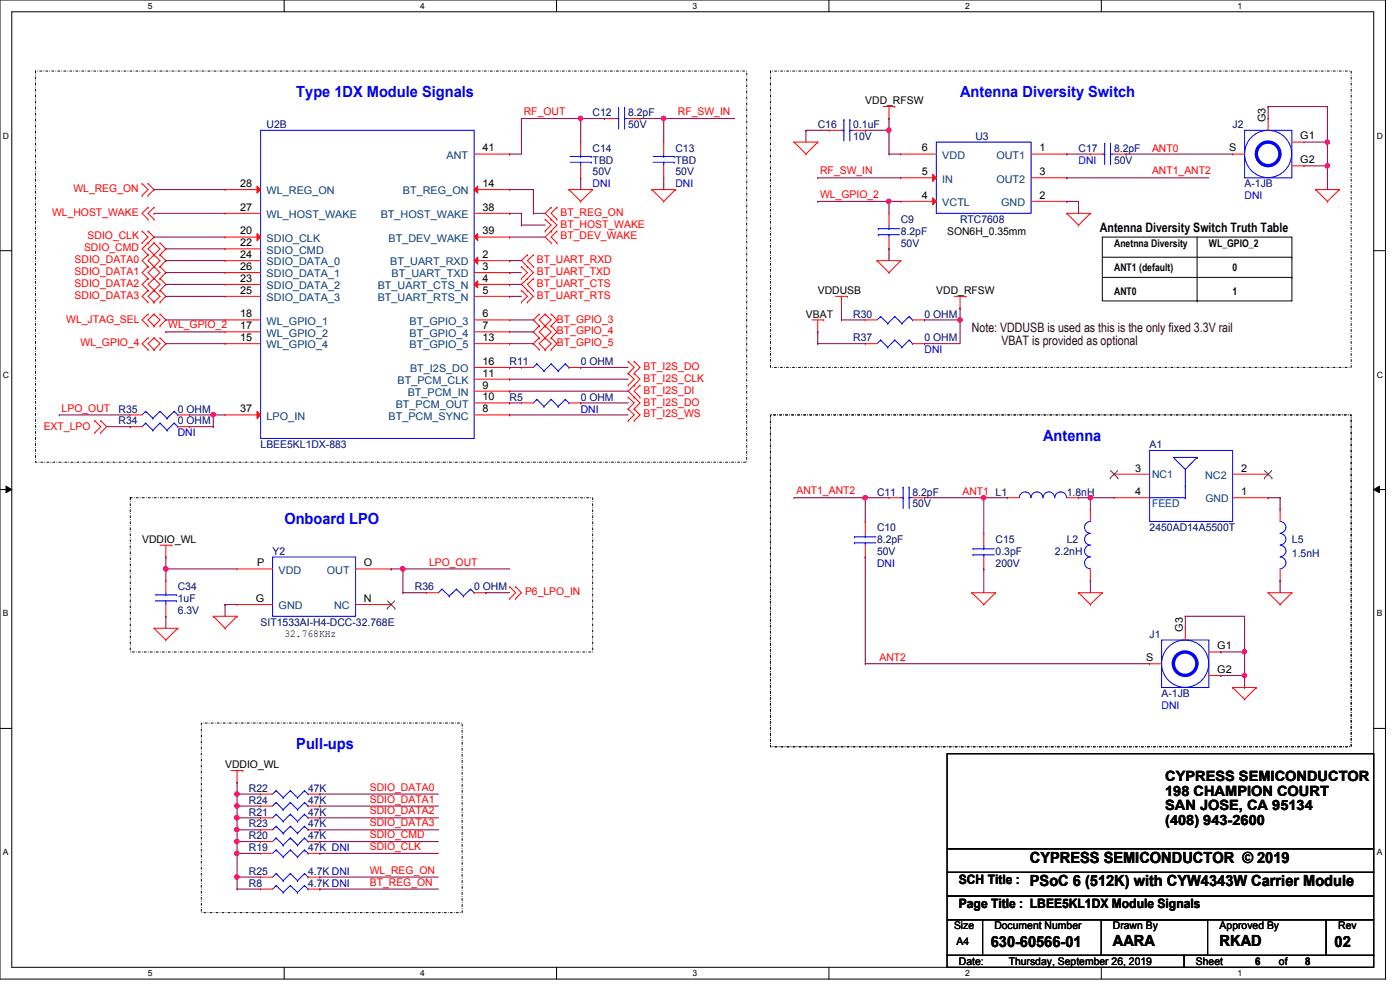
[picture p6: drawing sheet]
<svg xmlns="http://www.w3.org/2000/svg" width="297mm" height="210mm" viewBox="0 0 297 210" stroke-linecap="round" stroke-linejoin="round" font-family="sans-serif">
<path d="M0 0h293.9v207.7h-293.9zM2.5 2.5h288.9v202.7h-288.9z" fill="none" stroke="#000" stroke-width=".21"/>
<g fill="#fff">
<path d="M31.4 .3h.9v1.9h-.9z"/>
<path d="M31.4 205.4h.9v2h-.9z"/>
</g>
<path d="M60.3 0v2.5M60.3 205.2v2.5" fill="none" stroke="#000" stroke-width=".21"/>
<g fill="#fff">
<path d="M89.2 .3h.9v1.9h-.9z"/>
<path d="M89.2 205.4h.9v2h-.9z"/>
</g>
<path d="M118.1 0v2.5M118.1 205.2v2.5" fill="none" stroke="#000" stroke-width=".21"/>
<g fill="#fff">
<path d="M146.9 .3h1v1.9h-1z"/>
<path d="M146.9 205.4h1v2h-1z"/>
</g>
<path d="M175.9 0v2.5M175.9 205.2v2.5" fill="none" stroke="#000" stroke-width=".21"/>
<g fill="#fff">
<path d="M204.7 .3h1v1.9h-1z"/>
<path d="M204.7 205.4h1v2h-1z"/>
</g>
<path d="M233.6 0v2.5M233.6 205.2v2.5" fill="none" stroke="#000" stroke-width=".21"/>
<g fill="#fff">
<path d="M262.5 .3h1v1.9h-1z"/>
<path d="M262.5 205.4h1v2h-1z"/>
<path d="M.6 27.8h1.3v2h-1.3z"/>
<path d="M292.1 27.8h1.2v2h-1.2z"/>
<path d="M.6 78.5h1.3v2h-1.3z"/>
<path d="M292.1 78.5h1.2v2h-1.2z"/>
</g>
<path d="M0 53.2h2.5M291.4 53.2h2.5" fill="none" stroke="#000" stroke-width=".21"/>
<g fill="#fff">
<path d="M.6 129.2h1.2v1.9h-1.2z"/>
<path d="M292.1 129.2h1.1v1.9h-1.1z"/>
</g>
<path d="M0 103.8h2.5M1.3 103.1l1.2 .7-1.2 .7zM291.4 103.8l1.3-.7v1.4zM291.4 103.8h2.5" fill="none" stroke="#000" stroke-width=".21"/>
<path d="M1.3 103.1l1.2 .7-1.2 .7zM291.4 103.8l1.3-.7v1.4z" fill="#000"/>
<g fill="#fff">
<path d="M.6 179.8h1.2v2h-1.2z"/>
<path d="M292.1 179.8h1.1v2h-1.1z"/>
</g>
<g fill="none" stroke="#000" stroke-width=".21">
<path d="M233.8 50.3h40.3v13.5h-40.3zM233.8 54.6h40.3M233.8 58.8h40.3M254 50.3v13.5M274.1 54.6h.1M274.1 58.8h.1M254 63.8h.1M0 154.5h2.5M200.9 159.9h90.5v20.1h-90.5zM291.4 154.5h2.5M200.9 180h90.5v5h-90.5zM200.9 185h90.5v5.1h-90.5z"/>
<path d="M200.9 195.1h7.5v7.5h-7.5zM200.9 190.1h90.5v5h-90.5zM208.4 195.1h72.9v7.5h-72.9zM233.6 195.1h22.6v7.5h-22.6zM281.3 195.1h10.1v7.5h-10.1zM200.9 202.6h50.3v2.6h-50.3zM251.2 202.6h40.2v2.6h-40.2z"/>
</g>
<path d="M7.5 15.1h150.9v82.9h-150.9zM163.4 15.1h123.2v62.8h-123.2zM163.4 88h123.2v70.4h-123.2zM27.6 105.6h98.1v32.7h-98.1zM42.7 153.4h55.3v40.2h-55.3z" fill="none" stroke="#000" stroke-width=".21" stroke-dasharray=".4 .4 0 .4"/>
<g fill="none" stroke="#f00" stroke-width=".21">
<path d="M30.1 38.9h.1M30.1 38.9l1.3 1.3-1.3 1.3M31.4 38.9h.1M31.4 38.9l1.3 1.3-1.3 1.3M168.4 30.1h.1M168.4 30.1h5.1M168.4 30.1l2.6 2.6M171 32.7h.1M173.5 30.1h.1M173.5 30.1l-2.5 2.6M187.3 22.6h2.5M188.6 25.1h.1"/>
<path d="M188.6 22.6v2.5M189.8 22.6h.1M30.1 51.5h.1M30.1 49h.1M30.1 41.5h.1M30.1 49l1.3 1.3-1.3 1.2M31.4 54.1h.1M31.4 56.6h.1M31.4 51.5h.1M31.4 59.1h.1M31.4 49h.1M31.4 46.5h.1"/>
<path d="M31.4 44h.1M31.4 41.5h.1M31.4 54.1l-1.3 1.2 1.3 1.3M31.4 51.5l-1.3 1.3 1.3 1.3M31.4 59.1l-1.3 1.2 1.3 1.3M31.4 56.6l-1.3 1.2 1.3 1.3M31.4 49l1.3 1.3-1.3 1.2M31.4 44l-1.3 1.3 1.3 1.2M32.7 56.6h.1M32.7 54.1h.1M32.7 51.5h.1M32.7 59.1h.1"/>
<path d="M32.7 46.5h.1M32.7 44h.1M32.7 54.1l1.3 1.2-2.6 2.5 1.3 1.3M32.7 54.1l-1.3 1.2 2.6 2.5-1.3 1.3M32.7 51.5l1.3 1.3-1.3 1.3M32.7 51.5l-1.3 1.3 1.3 1.3M32.7 59.1l-1.3 1.2 2.6 2.6-1.3 1.2M32.7 59.1l1.3 1.2-2.6 2.6 1.3 1.2M32.7 44l-1.3 1.3 1.3 1.2M34 54.1h.1M34 56.6h.1M34 51.5h.1"/>
<path d="M34 59.1h.1M34 54.1l1.2 1.2-1.2 1.3M34 59.1l1.2 1.2-1.2 1.3M34 51.5l1.2 1.3-1.2 1.3M34 56.6l1.2 1.2-1.2 1.3M110.6 59.1h.1M110.6 56.6h.1M110.6 56.6l1.3 1.2-1.3 1.3M111.9 59.1h.1M111.9 56.6h.1M111.9 54.1h.1M111.9 54.1l-1.3 1.2 2.6 2.5-1.3 1.3"/>
<path d="M111.9 59.1l-1.3 1.2 2.6 2.6-1.3 1.2M113.2 56.6h.1M113.2 54.1h.1M113.2 59.1h.1M113.2 54.1l-1.3 1.2 1.3 1.3M113.2 59.1l-1.3 1.2 1.3 1.3M115.7 49h.1M115.7 46.5h.1M115.7 46.5l1.2 1.3-1.2 1.2M116.9 49h.1M116.9 46.5h.1M116.9 44h.1"/>
<path d="M116.9 51.5h.1M116.9 44l-1.2 1.3 2.5 2.5-1.3 1.2M116.9 49l-1.2 1.3 1.2 1.2M118.2 46.5h.1M118.2 44h.1M118.2 51.5h.1M118.2 49h.1M118.2 44l-1.3 1.3 1.3 1.2M118.2 49l-1.3 1.3 1.3 1.2M120.7 40.2h.1M120.7 40.2h5M120.7 40.2l2.5 2.5"/>
<path d="M123.2 42.7h.1M125.7 40.2h.1M125.7 40.2l-2.5 2.5M138.3 40.2h.1M138.3 40.2h5M138.3 40.2l2.5 2.5M140.8 42.7h.1M143.3 40.2h.1M143.3 40.2l-2.5 2.5M186.1 55.3h.1M186.1 55.3h5M186.1 55.3l2.5 2.5"/>
<path d="M188.6 57.8h.1M188.6 52.8h.1M188.6 45.3h.1M188.6 45.3v2.5M188.6 50.3v2.5M191.1 55.3h.1M191.1 55.3l-2.5 2.5M226.3 45.3h.1M226.3 45.3h5M226.3 45.3l2.5 2.5M228.8 47.8h.1M231.3 45.3h.1"/>
<path d="M231.3 45.3l-2.5 2.5M279.1 40.2h.1M279.1 40.2h5M279.1 40.2l2.5 2.5M281.6 42.7h.1M284.1 40.2h.1M284.1 40.2l-2.5 2.5M31.4 61.6h.1M31.4 64.1h.1M31.4 69.1h.1M31.4 66.6h.1M31.4 74.2h.1"/>
<path d="M31.4 71.7h.1M31.4 61.6l-1.3 1.3 1.3 1.2M31.4 66.6l-1.3 1.3 1.3 1.2M31.4 71.7l-1.3 1.2 1.3 1.3M32.7 64.1h.1M32.7 61.6h.1M32.7 66.6h.1M32.7 69.1h.1M32.7 71.7h.1M32.7 74.2h.1M32.7 66.6l1.3 1.3-1.3 1.2M32.7 66.6l-1.3 1.3 1.3 1.2"/>
<path d="M32.7 71.7l1.3 1.2-1.3 1.3M32.7 71.7l-1.3 1.2 1.3 1.3M34 61.6h.1M34 64.1h.1M34 69.1h.1M34 66.6h.1M34 74.2h.1M34 71.7h.1M34 61.6l1.2 1.3-1.2 1.2M34 66.6l1.2 1.3-1.2 1.2M34 71.7l1.2 1.2-1.2 1.3M110.6 64.1h.1"/>
<path d="M110.6 61.6h.1M110.6 61.6l1.3 1.3-1.3 1.2M111.9 61.6h.1M111.9 64.1h.1M113.2 61.6h.1M114.4 66.6h.1M114.4 69.1h.1M114.4 71.7h.1M114.4 74.2h.1M114.4 66.6l-1.2 1.3 1.2 1.2M114.4 69.1l-1.2 1.3 1.2 1.3M114.4 71.7l-1.2 1.2 1.2 1.3"/>
<path d="M115.7 69.1h.1M115.7 66.6h.1M115.7 71.7h.1M115.7 74.2h.1M115.7 66.6l-1.3 1.3 2.5 2.5-1.2 1.3M115.7 66.6l1.2 1.3-2.5 2.5 1.3 1.3M115.7 71.7l-1.3 1.2 1.3 1.3M115.7 71.7l1.2 1.2-1.2 1.3M116.9 66.6h.1M116.9 69.1h.1M116.9 71.7h.1M116.9 74.2h.1"/>
<path d="M116.9 66.6l1.3 1.3-1.3 1.2M116.9 69.1l1.3 1.3-1.3 1.3M116.9 71.7l1.3 1.2-1.3 1.3M133.3 79.2h.1M133.3 76.7h.1M133.3 76.7l1.2 1.2-1.2 1.3M133.3 79.2l1.2 1.2-1.2 1.3M134.5 79.2h.1M134.5 76.7h.1M134.5 76.7l1.3 1.2-1.3 1.3M134.5 79.2l1.3 1.2-1.3 1.3M172.3 67.9h2.5"/>
<path d="M173.5 70.4h.1M173.5 67.9v2.5M174.8 67.9h.1M177.2 62.9h2.6M178.5 65.4h.1M178.5 62.9v2.5M179.8 62.9h.1M202.4 62.9h2.5M203.7 65.4h.1M203.7 62.9v2.5M204.9 62.9h.1M20.1 91.8h.1"/>
<path d="M20.1 89.2h.1M20.1 89.2l1.3 1.3-1.3 1.3M21.4 89.2h.1M21.4 91.8h.1M21.4 89.2l1.2 1.3-1.2 1.3M133.3 89.2h.1M133.3 86.7h.1M133.3 81.7h.1M133.3 84.2h.1M133.3 86.7l1.2 1.3-1.2 1.2M133.3 84.2l1.2 1.3-1.2 1.2M134.5 89.2h.1"/>
<path d="M134.5 86.7h.1M134.5 81.7h.1M134.5 84.2h.1M134.5 86.7l1.3 1.3-1.3 1.2M134.5 81.7l-1.2 1.3 2.5 2.5-1.3 1.2M135.8 84.2h.1M135.8 81.7h.1M135.8 81.7l-1.3 1.3 1.3 1.2M34 115.7h2.4M35.2 118.2h.1M35.2 115.7v2.5M36.4 115.7h.1"/>
<path d="M188.6 105.6h.1M188.6 105.6h2.5M193.6 105.6h2.5M196.1 105.6h.1M32.7 133.3h.1M32.7 133.3h5M32.7 133.3l2.5 2.5M35.2 135.8h.1M37.7 133.3h.1M37.7 133.3l-2.5 2.5M45.3 130.7h.1M45.3 130.7h5"/>
<path d="M45.3 130.7l2.5 2.6M47.8 133.3h.1M50.3 130.7h.1M50.3 130.7l-2.5 2.6M108.1 127h.1M108.1 124.5h.1M108.1 124.5l1.3 1.2-1.3 1.3M109.4 127h.1M109.4 124.5h.1M109.4 124.5l1.2 1.2-1.2 1.3M206.2 125.7h.1M206.2 125.7h5"/>
<path d="M206.2 125.7l2.5 2.5M208.7 128.2h.1M211.2 125.7h.1M211.2 125.7l-2.5 2.5M228.8 125.7h.1M228.8 125.7h5M228.8 125.7l2.5 2.5M231.3 128.2h.1M233.8 125.7h.1M233.8 125.7l-2.5 2.5M269 125.7h.1M269 125.7h5.1"/>
<path d="M269 125.7l2.6 2.5M271.6 128.2h.1M274.1 125.7h.1M274.1 125.7l-2.5 2.5M261.5 145.8h.1M261.5 145.8h5M261.5 145.8l2.5 2.5M264 148.3h.1M266.5 145.8h.1M266.5 145.8l-2.5 2.5M49 163.4h2.5M50.3 165.9h.1"/>
<path d="M50.3 163.4v2.5M51.5 163.4h.1"/>
</g>
<g fill="none" stroke="#00f" stroke-width=".21">
<path d="M55.3 27.6h45.3v65.4h-45.3zM186.3 48.5h.1M186.3 49.8h.1M186.3 48.5h4.5M186.3 49.8h4.5M188.6 49.8h.1M188.6 48.5h.1M188.6 47.8v.7M188.6 49.8v.5M191.1 105.6h.5M191.6 105.6h.1M191.6 103.3h.1"/>
<path d="M191.6 103.3v4.6M192.9 103.3h.1M192.9 105.6h.1M192.9 105.6h.7M192.9 103.3v4.6"/>
</g>
<path d="M54.5 39.5l.8 .7-.8 .8z" fill="#f00"/>
<path d="M54.5 39.5l.8 .7-.8 .8zM47.8 40.2h.1M47.8 45.3h.1M47.8 40.2h7.5M47.8 45.3h7.5" fill="none" stroke="#f00" stroke-width=".21"/>
<path d="M54.5 49.5l.8 .8-.8 .8z" fill="#f00"/>
<g fill="none" stroke="#f00" stroke-width=".21">
<path d="M47.8 50.3h.1M47.8 52.8h.1M47.8 55.3h.1M47.8 57.8h.1M47.8 50.3h7.5M47.8 52.8h7.5M47.8 55.3h7.5M47.8 57.8h7.5M54.5 49.5l.8 .8-.8 .8zM47.8 60.3h.1M47.8 62.9h.1M47.8 67.9h.1"/>
<path d="M47.8 70.4h.1M47.8 72.9h.1M47.8 60.3h7.5M47.8 62.9h7.5M47.8 67.9h7.5M47.8 70.4h7.5M47.8 72.9h7.5"/>
</g>
<path d="M54.5 87.2l.8 .8-.8 .8z" fill="#f00"/>
<path d="M100.6 32.7h7.5M108.1 32.7h.1M47.8 88h.1M47.8 88h7.5M54.5 87.2l.8 .8-.8 .8z" fill="none" stroke="#f00" stroke-width=".21"/>
<path d="M101.3 39.5v1.5l-.7-.8z" fill="#f00"/>
<path d="M101.3 39.5v1.5l-.7-.8zM100.6 40.2h7.5M100.6 45.3h7.5M108.1 40.2h.1M108.1 45.3h.1" fill="none" stroke="#f00" stroke-width=".21"/>
<path d="M100.6 50.3l.7-.8v1.6z" fill="#f00"/>
<path d="M100.6 50.3l.7-.8v1.6zM100.6 50.3h7.5M108.1 50.3h.1" fill="none" stroke="#f00" stroke-width=".21"/>
<path d="M100.6 55.3l.7-.8v1.5z" fill="#f00"/>
<path d="M100.6 55.3l.7-.8v1.5zM100.6 55.3h7.5M100.6 57.8h7.5M108.1 55.3h.1M108.1 57.8h.1" fill="none" stroke="#f00" stroke-width=".21"/>
<path d="M101.3 59.6v1.5l-.7-.8z" fill="#f00"/>
<g fill="none" stroke="#f00" stroke-width=".21">
<path d="M176 27.6h.1M176 27.6h2.5M181 27.6h2.6M183.6 27.6h.1M218.7 32.7h7.6M226.3 32.7h.1M101.3 59.6v1.5l-.7-.8zM100.6 60.3h7.5M100.6 62.9h7.5M100.6 67.9h7.5M100.6 70.4h7.5M100.6 72.9h7.5"/>
<path d="M100.6 77.9h7.5M108.1 60.3h.1M108.1 62.9h.1M108.1 67.9h.1M108.1 70.4h.1M108.1 72.9h.1M108.1 77.9h.1M100.6 80.4h7.5M100.6 83h7.5M100.6 85.5h7.5M100.6 88h7.5M108.1 80.4h.1"/>
<path d="M108.1 83h.1M108.1 85.5h.1M108.1 88h.1M236.3 100.6h.1M236.3 105.6h.1M236.3 105.6h7.6M236.3 100.6h7.6M261.5 105.6h7.5M261.5 100.6h7.5M269 105.6h.1M269 100.6h.1M251.5 133.3h.1"/>
<path d="M251.5 133.3v2.5M256.5 138.3h2.5M259 138.3h.1M243.9 140.8h.1M243.9 140.8h2.5M256.5 143.3h2.5M259 143.3h.1M55.3 186.1h.1M55.3 186.1h2.5M65.4 186.1h2.5M67.9 186.1h.1"/>
</g>
<g fill="none" stroke="#00f" stroke-width=".21">
<path d="M178.5 27.6h.5M179 27.6h.1M179 25.4h.1M179 25.4v4.5M180.3 25.4h.1M180.3 27.6h.1M180.3 27.6h.7M180.3 25.4v4.5M198.6 30.1h20.1v15.2h-20.1zM243.9 95.5h17.6v15.1h-17.6zM251.5 99.6h.1M251.5 99.6v6"/>
<path d="M254 97h.1M254 97h-5.1l2.6 2.6M254 97l-2.5 2.6M243.9 105.6h7.6M251.5 103.1h.1M251.5 105.6h.1M246.4 135.8h10.1v10h-10.1zM58.6 185.3h.1M58.6 185.3l-.8 .8M58.6 185.3l1.5 1.5M60.1 186.8h.1M61.6 185.3h.1"/>
<path d="M61.6 185.3l-1.5 1.5M61.6 185.3l1.5 1.5M63.1 186.8h.1M64.6 185.3h.1M64.6 185.3l-1.5 1.5M64.6 185.3l.8 .8M65.4 186.1h.1"/>
<circle cx="251.4" cy="140.8" r="5"/>
</g>
<path d="M235.6 99.8l1.6 1.6M237.1 99.8l-1.6 1.6M268.3 99.8l1.5 1.6M269.8 99.8l-1.6 1.6M235.5 101.4h.1M237.2 101.4h.1M268.2 101.4h.1M269.8 101.4h.1" fill="none" stroke="#804000" stroke-width=".21"/>
<circle cx="251.4" cy="140.8" r="2.49" fill="none" stroke="#00f" stroke-width=".72"/>
<path d="M197.9 37l.7 .7-.7 .8z" fill="#f00"/>
<path d="M191.1 37.7h.1M191.1 32.7h.1M191.1 37.7h7.5M191.1 32.7h7.5M197.9 37l.7 .7-.7 .8zM218.7 37.7h7.6M226.3 37.7h.1M218.7 42.7h7.6M226.3 42.7h.1" fill="none" stroke="#f00" stroke-width=".21"/>
<path d="M197.9 42l.7 .7-.7 .8z" fill="#f00"/>
<g fill="none" stroke="#f00" stroke-width=".21">
<path d="M123.2 30.1h.1M123.2 37.7h.1M123.2 30.1v2.6M123.2 35.2v2.5M128.2 25.1h.1M128.2 25.1h2.5M133.3 25.1h2.5M135.8 25.1h.1M140.8 30.1h.1M140.8 37.7h.1M140.8 30.1v2.6M140.8 35.2v2.5"/>
<path d="M231.3 32.7h.1M231.3 32.7h2.5M236.3 32.7h2.6M238.9 32.7h.1M261.5 32.7h.1M261.5 32.7h2.5M269 25.1h.1M269 25.1v2.5M274.1 30.1h2.5M274.1 35.2h2.5M276.6 30.1h.1M276.6 35.2h.1"/>
<path d="M191.1 42.7h.1M191.1 42.7h7.5M197.9 42l.7 .7-.7 .8zM110.6 77.9h.1M110.6 77.9h2.6M120.7 77.9h2.5M123.2 77.9h.1M183.6 72.9h.1M183.6 67.9h.1M183.6 72.9h2.5M183.6 67.9h2.5M193.6 72.9h2.5"/>
<path d="M193.6 67.9h2.5M196.1 72.9h.1M196.1 67.9h.1M27.6 88h.1M27.6 90.5h.1M27.6 88h2.5M27.6 90.5h2.5M37.7 88h2.5M37.7 90.5h2.5M40.2 88h.1M40.2 90.5h.1M110.6 85.5h.1"/>
<path d="M110.6 85.5h2.6M120.7 85.5h2.5M123.2 85.5h.1M183.6 118.2h.1M183.6 110.6h.1M183.6 110.6v2.6M183.6 115.7v2.5M208.7 113.2h.1M208.7 113.2v2.5M208.7 118.2v2.5M213.7 105.6h.1M213.7 105.6h2.5"/>
<path d="M226.3 105.6h2.5M228.8 105.6h.1M231.3 108.1h.1M231.3 108.1v2.5M271.6 108.1h.1M271.6 108.1v2.5M35.2 123.2h.1M35.2 130.7h.1M35.2 123.2v2.5M35.2 128.2v2.5M50.3 128.2h.1M50.3 120.7h.1"/>
<path d="M50.3 128.2h7.5M50.3 120.7h7.5M75.4 128.2h7.6M75.4 120.7h7.6M83 128.2h.1M83 120.7h.1M90.5 125.7h.1M90.5 125.7h2.5M100.6 125.7h2.5M103.1 125.7h.1M208.7 120.7h.1M231.3 123.2h.1"/>
<path d="M231.3 120.7v2.5M271.6 123.2h.1M271.6 120.7v2.5M55.3 176h.1M55.3 178.5h.1M55.3 171h.1M55.3 173.5h.1M55.3 168.4h.1M55.3 176h2.5M55.3 178.5h2.5M55.3 171h2.5M55.3 173.5h2.5"/>
<path d="M55.3 168.4h2.5M65.4 176h2.5M65.4 178.5h2.5M65.4 171h2.5M65.4 173.5h2.5M65.4 168.4h2.5M67.9 176h.1M67.9 178.5h.1M67.9 171h.1M67.9 173.5h.1M67.9 168.4h.1M55.3 188.6h.1"/>
<path d="M55.3 181h.1M55.3 188.6h2.5M55.3 181h2.5M65.4 188.6h2.5M65.4 181h2.5M67.9 188.6h.1M67.9 181h.1"/>
</g>
<g fill="none" stroke="#00f" stroke-width=".21">
<path d="M120.9 34.4h4.6M120.9 33.2h4.6M123.2 33.2h.1M123.2 34.4h.1M123.2 32.7v.5M123.2 34.4v.8M125.5 34.4h.1M125.5 33.2h.1M130.7 25.1h.5M131.2 25.1h.1M131.2 22.9h.1M131.2 22.9v4.5"/>
<path d="M132.5 22.9h.1M132.5 25.1h.1M132.5 25.1h.8M132.5 22.9v4.5M138.6 34.4h4.4M138.6 33.2h4.4M140.8 33.2h.1M140.8 34.4h.1M140.8 32.7v.5M140.8 34.4v.8M143 34.4h.1M143 33.2h.1"/>
<path d="M233.8 32.7h.6M234.4 32.7h.1M234.4 30.4h.1M234.4 30.4v4.5M235.6 30.4h.1M235.6 32.7h.1M235.6 32.7h.7M235.6 30.4v4.5M264 27.6h10.1v10.1h-10.1zM113.9 77.2h.1M113.9 77.2l-.7 .7M113.9 77.2l1.5 1.5"/>
<path d="M115.4 78.7h.1M116.9 77.2h.1M116.9 77.2l-1.5 1.5M116.9 77.2l1.5 1.5M118.4 78.7h.1M119.9 77.2h.1M119.9 77.2l-1.5 1.5M119.9 77.2l.8 .7M120.7 77.9h.1M186.8 72.1h.1M186.8 67.1h.1M186.8 72.1l-.7 .8"/>
<path d="M186.8 72.1l1.5 1.6M186.8 67.1l-.7 .8M186.8 67.1l1.5 1.5M188.3 73.7h.1M188.3 68.6h.1M189.8 72.1h.1M189.8 67.1h.1M189.8 72.1l-1.5 1.6M189.8 72.1l1.5 1.6M189.8 67.1l-1.5 1.5M189.8 67.1l1.5 1.5M191.3 73.7h.1"/>
<path d="M191.3 68.6h.1M192.9 72.1h.1M192.9 67.1h.1M192.9 72.1l-1.6 1.6M192.9 72.1l.7 .8M192.9 67.1l-1.6 1.5M192.9 67.1l.7 .8M193.6 72.9h.1M193.6 67.9h.1M30.9 87.2h.1M30.9 89.7h.1M30.9 87.2l-.8 .8"/>
<path d="M30.9 87.2l1.5 1.5M30.9 89.7l-.8 .8M30.9 89.7l1.5 1.6M32.4 88.7h.1M32.4 91.3h.1M34 87.2h.1M34 89.7h.1M34 87.2l-1.6 1.5M34 87.2l1.4 1.5M34 89.7l-1.6 1.6M34 89.7l1.4 1.6M35.4 88.7h.1"/>
<path d="M35.4 91.3h.1M37 87.2h.1M37 89.7h.1M37 87.2l-1.6 1.5M37 87.2l.7 .8M37 89.7l-1.6 1.6M37 89.7l.7 .8M37.7 88h.1M37.7 90.5h.1M113.9 84.7h.1M113.9 84.7l-.7 .8M113.9 84.7l1.5 1.5"/>
<path d="M115.4 86.2h.1M116.9 84.7h.1M116.9 84.7l-1.5 1.5M116.9 84.7l1.5 1.5M118.4 86.2h.1M119.9 84.7h.1M119.9 84.7l-1.5 1.5M119.9 84.7l.8 .8M120.7 85.5h.1M57.8 118.2h17.6v12.5h-17.6zM181.3 113.9h.1M181.3 115.1h.1"/>
<path d="M181.3 113.9h4.5M181.3 115.1h4.5M183.6 115.1h.1M183.6 113.9h.1M183.6 113.2v.7M183.6 115.1v.6M206.4 116.4h.1M206.4 117.7h.1M206.4 116.4h4.5M206.4 117.7h4.5M208.7 117.7h.1M208.7 116.4h.1"/>
<path d="M208.7 115.7v.7M208.7 117.7v.5M216.2 105.6a1.23 1.23 0 0 1 1.3-1.2 1.23 1.23 0 0 1 1.2 1.2 1.27 1.27 0 0 1 1.3-1.2 1.27 1.27 0 0 1 1.2 1.2M221.3 105.6a1.23 1.23 0 0 1 1.2-1.2 1.23 1.23 0 0 1 1.2 1.2 1.27 1.27 0 0 1 1.3-1.2 1.27 1.27 0 0 1 1.3 1.2M231.3 110.6a1.25 1.25 0 0 0-1.2 1.3 1.25 1.25 0 0 0 1.2 1.2M231.3 113.2a1.23 1.23 0 0 0-1.2 1.2 1.23 1.23 0 0 0 1.2 1.2M231.3 115.7a1.23 1.23 0 0 0-1.2 1.2 1.23 1.23 0 0 0 1.2 1.2M231.3 118.2a1.25 1.25 0 0 0-1.2 1.2 1.25 1.25 0 0 0 1.2 1.2M271.6 118.2a1.25 1.25 0 0 1 1.2 1.2 1.25 1.25 0 0 1-1.2 1.2M271.6 115.7a1.23 1.23 0 0 1 1.2 1.2 1.23 1.23 0 0 1-1.2 1.2M271.6 113.2a1.23 1.23 0 0 1 1.2 1.2 1.23 1.23 0 0 1-1.2 1.2M271.6 110.6a1.25 1.25 0 0 1 1.2 1.3 1.25 1.25 0 0 1-1.2 1.2"/>
<path d="M32.9 127.5h4.6M32.9 126.2h4.6M35.2 126.2h.1M35.2 127.5h.1M35.2 125.7v.5M35.2 127.5v.7M37.5 127.5h.1M37.5 126.2h.1M93.8 125h.1M93.8 125l-.8 .7M93.8 125l1.5 1.4M95.3 126.4h.1"/>
<path d="M96.8 125h.1M96.8 125l-1.5 1.4M96.8 125l1.5 1.4M98.3 126.4h.1M99.8 125h.1M99.8 125l-1.5 1.4M99.8 125l.8 .7M100.6 125.7h.1M58.6 175.3h.1M58.6 177.8h.1M58.6 170.2h.1M58.6 172.7h.1"/>
<path d="M58.6 167.7h.1M58.6 175.3l-.8 .7M58.6 175.3l1.5 1.4M58.6 177.8l-.8 .7M58.6 177.8l1.5 1.5M58.6 170.2l-.8 .8M58.6 170.2l1.5 1.5M58.6 172.7l-.8 .8M58.6 172.7l1.5 1.5M58.6 167.7l-.8 .7M58.6 167.7l1.5 1.5M60.1 176.7h.1"/>
<path d="M60.1 179.3h.1M60.1 171.7h.1M60.1 174.2h.1M60.1 169.2h.1M61.6 175.3h.1M61.6 177.8h.1M61.6 170.2h.1M61.6 172.7h.1M61.6 167.7h.1M61.6 175.3l-1.5 1.4M61.6 175.3l1.5 1.4M61.6 177.8l-1.5 1.5"/>
<path d="M61.6 177.8l1.5 1.5M61.6 170.2l-1.5 1.5M61.6 170.2l1.5 1.5M61.6 172.7l-1.5 1.5M61.6 172.7l1.5 1.5M61.6 167.7l-1.5 1.5M61.6 167.7l1.5 1.5M63.1 176.7h.1M63.1 179.3h.1M63.1 171.7h.1M63.1 174.2h.1M63.1 169.2h.1"/>
<path d="M64.6 175.3h.1M64.6 177.8h.1M64.6 170.2h.1M64.6 172.7h.1M64.6 167.7h.1M64.6 175.3l-1.5 1.4M64.6 175.3l.8 .7M64.6 177.8l-1.5 1.5M64.6 177.8l.8 .7M64.6 170.2l-1.5 1.5M64.6 170.2l.8 .8M64.6 172.7l-1.5 1.5"/>
<path d="M64.6 172.7l.8 .8M64.6 167.7l-1.5 1.5M64.6 167.7l.8 .7M65.4 176h.1M65.4 178.5h.1M65.4 171h.1M65.4 173.5h.1M65.4 168.4h.1M58.6 187.8h.1M58.6 180.3h.1M58.6 187.8l-.8 .8M58.6 187.8l1.5 1.5"/>
<path d="M58.6 180.3l-.8 .7M58.6 180.3l1.5 1.5M60.1 189.3h.1M60.1 181.8h.1M61.6 187.8h.1M61.6 180.3h.1M61.6 187.8l-1.5 1.5M61.6 187.8l1.5 1.5M61.6 180.3l-1.5 1.5M61.6 180.3l1.5 1.5M63.1 189.3h.1M63.1 181.8h.1"/>
<path d="M64.6 187.8h.1M64.6 180.3h.1M64.6 187.8l-1.5 1.5M64.6 187.8l.8 .8M64.6 180.3l-1.5 1.5M64.6 180.3l.8 .7M65.4 188.6h.1M65.4 181h.1"/>
<circle cx="269" cy="32.7" r="5"/>
</g>
<circle cx="269" cy="32.6" r="2.5" fill="none" stroke="#00f" stroke-width=".72"/>
<path d="M82.2 129h.1M82.2 127.5l1.6 1.5M83.7 127.5l-1.5 1.5M83.8 129h.1" fill="none" stroke="#804000" stroke-width=".21"/>
<path d="M251.5 130.7h.1M251.5 130.7h12.5v7.6M259 138.3h.1M259 138.3h5M264 138.3h.1M183.6 140.8h.1M183.6 140.8h60.3" fill="none" stroke="#800040" stroke-width=".21"/>
<circle cx="264" cy="138.3" r=".47" fill="#f0f"/>
<circle cx="264" cy="138.3" r=".47" fill="none" stroke="#f0f" stroke-width=".21"/>
<path d="M264 138.3h.1M264 138.3v5h-5M259 143.3h.1" fill="none" stroke="#800040" stroke-width=".21"/>
<circle cx="264" cy="143.3" r=".47" fill="#f0f"/>
<circle cx="264" cy="143.3" r=".47" fill="none" stroke="#f0f" stroke-width=".21"/>
<path d="M208.7 105.6h.1M208.7 105.6v7.6M251.5 130.7h.1M251.5 130.7v2.6" fill="none" stroke="#800040" stroke-width=".21"/>
<circle cx="208.7" cy="105.6" r=".48" fill="#f0f"/>
<circle cx="208.7" cy="105.6" r=".48" fill="none" stroke="#f0f" stroke-width=".21"/>
<path d="M183.6 118.2h.1M183.6 105.6h.1M183.6 105.6v5M183.6 118.2v22.6M208.7 105.6h5M213.7 105.6h.1M231.3 105.6h.1M231.3 105.6h5M208.7 120.7h.1M208.7 120.7v5" fill="none" stroke="#800040" stroke-width=".21"/>
<circle cx="183.5" cy="105.6" r=".48" fill="#f0f"/>
<circle cx="183.5" cy="105.6" r=".48" fill="none" stroke="#f0f" stroke-width=".21"/>
<path d="M35.2 118.2h.1M35.2 118.2v2.5M168.4 105.6h.1M168.4 105.6h20.2M183.6 105.6h.1M196.1 105.6h.1M196.1 105.6h12.6M35.2 120.7h.1M35.2 120.7h15.1M47.8 128.2h.1M47.8 128.2h2.5" fill="none" stroke="#800040" stroke-width=".21"/>
<circle cx="35.2" cy="120.7" r=".49" fill="#f0f"/>
<circle cx="35.2" cy="120.7" r=".49" fill="none" stroke="#f0f" stroke-width=".21"/>
<path d="M231.3 105.6h.1M231.3 105.6v2.5M35.2 130.7h.1M35.2 120.7h.1M35.2 120.7v2.5M35.2 130.7v2.6M83 120.7h.1M83 120.7h2.5M231.3 123.2h.1M231.3 123.2v2.5" fill="none" stroke="#800040" stroke-width=".21"/>
<circle cx="231.3" cy="105.6" r=".47" fill="#f0f"/>
<circle cx="231.3" cy="105.6" r=".47" fill="none" stroke="#f0f" stroke-width=".21"/>
<g fill="none" stroke="#800040" stroke-width=".21">
<path d="M183.6 27.6h.1M188.6 32.7h.1M188.6 25.1h.1M188.6 32.7h2.5M188.6 25.1v2.5h-5M226.3 42.7h.1M226.3 42.7h2.5M228.8 42.7h.1M228.8 42.7v2.6M269 105.6h.1M269 105.6h2.6M271.6 105.6h.1"/>
<path d="M271.6 105.6v2.5M271.6 123.2h.1M271.6 123.2v2.5"/>
</g>
<circle cx="188.5" cy="27.6" r=".48" fill="#f0f"/>
<circle cx="188.5" cy="27.6" r=".48" fill="none" stroke="#f0f" stroke-width=".21"/>
<path d="M171 27.6h.1M171 27.6h5M171 27.6v2.5M188.6 27.6h.1M188.6 27.6v5.1M269 22.6h.1M269 22.6h12.6M281.6 22.6h.1M281.6 22.6v7.5" fill="none" stroke="#800040" stroke-width=".21"/>
<circle cx="281.6" cy="30.1" r=".47" fill="#f0f"/>
<circle cx="281.6" cy="30.1" r=".47" fill="none" stroke="#f0f" stroke-width=".21"/>
<path d="M276.6 30.1h5M276.6 35.2h5M281.6 30.1h.1M281.6 35.2h.1M281.6 30.1v5.1" fill="none" stroke="#800040" stroke-width=".21"/>
<circle cx="281.6" cy="35.2" r=".48" fill="#f0f"/>
<circle cx="281.6" cy="35.2" r=".48" fill="none" stroke="#f0f" stroke-width=".21"/>
<path d="M269 22.6h.1M269 22.6v2.5M281.6 35.2h.1M281.6 35.2v5M173.5 42.7h.1M173.5 42.7h15.1" fill="none" stroke="#800040" stroke-width=".21"/>
<circle cx="188.5" cy="42.7" r=".47" fill="#f0f"/>
<circle cx="188.5" cy="42.7" r=".47" fill="none" stroke="#f0f" stroke-width=".21"/>
<g fill="none" stroke="#800040" stroke-width=".21">
<path d="M173.5 37.7h.1M173.5 37.7h17.6M226.3 32.7h.1M226.3 37.7h.1M226.3 32.7h5M226.3 37.7h30.2M238.9 32.7h.1M238.9 32.7h22.6M188.6 42.7h.1M188.6 52.8h.1M188.6 42.7v2.6M188.6 52.8v2.5"/>
<path d="M188.6 42.7h2.5M40.2 90.5h5.1M45.3 90.5h.1M45.3 88h.1M45.3 88v2.5M45.3 88h2.5M47.8 128.2h.1M47.8 128.2v2.5"/>
</g>
<circle cx="45.2" cy="88" r=".48" fill="#f0f"/>
<circle cx="45.2" cy="88" r=".48" fill="none" stroke="#f0f" stroke-width=".21"/>
<g fill="none" stroke="#800040" stroke-width=".21">
<path d="M140.8 25.1h.1M140.8 25.1h15.1M32.7 50.3h.1M32.7 40.2h.1M32.7 45.3h.1M32.7 50.3h15.1M32.7 40.2h15.1M32.7 45.3h15.1M35.2 57.8h.1M35.2 55.3h.1M35.2 52.8h.1M35.2 57.8h12.6"/>
<path d="M35.2 55.3h12.6M35.2 52.8h12.6M108.1 55.3h.1M108.1 57.8h.1M108.1 45.3h.1M108.1 50.3h.1M108.1 57.8h2.5M108.1 55.3h2.5M108.1 50.3h7.6M108.1 40.2h5.1M108.1 45.3h2.5M113.2 40.2h.1"/>
<path d="M35.2 62.9h.1M35.2 60.3h.1M35.2 72.9h.1M35.2 67.9h.1M35.2 70.4h.1M35.2 62.9h12.6M35.2 60.3h12.6M35.2 72.9h12.6M35.2 67.9h12.6M35.2 70.4h12.6M108.1 60.3h.1M108.1 62.9h.1"/>
<path d="M108.1 77.9h.1M108.1 62.9h2.5M108.1 60.3h2.5M108.1 77.9h2.5M108.1 72.9h5.1M108.1 67.9h5.1M108.1 70.4h5.1M113.2 72.9h.1M113.2 67.9h.1M113.2 70.4h.1M123.2 77.9h.1M123.2 77.9h10.1"/>
<path d="M12.6 88h.1M12.6 88h15M22.6 90.5h5M27.6 90.5h.1M40.2 88h5.1M45.3 88h.1M108.1 88h.1M108.1 80.4h.1M108.1 83h.1M108.1 85.5h.1M108.1 88h25.2M108.1 80.4h25.2"/>
<path d="M108.1 83h25.2M108.1 85.5h2.5M123.2 85.5h.1M123.2 85.5h10.1"/>
</g>
<circle cx="140.8" cy="25.1" r=".48" fill="#f0f"/>
<circle cx="140.8" cy="25.1" r=".48" fill="none" stroke="#f0f" stroke-width=".21"/>
<g fill="none" stroke="#800040" stroke-width=".21">
<path d="M108.1 32.7h.1M110.6 25.1h.1M110.6 25.1h17.6M110.6 25.1v7.6h-2.5M123.2 25.1h.1M123.2 37.7h.1M123.2 25.1v5M123.2 37.7v2.5M128.2 25.1h.1M135.8 25.1h5M140.8 25.1h.1M140.8 37.7h.1"/>
<path d="M140.8 25.1v5M140.8 37.7v2.5"/>
</g>
<circle cx="123.2" cy="25.1" r=".48" fill="#f0f"/>
<circle cx="123.2" cy="25.1" r=".48" fill="none" stroke="#f0f" stroke-width=".21"/>
<g fill="none" stroke="#800040" stroke-width=".21">
<path d="M110.6 45.3h.1M110.6 47.8h.1M110.6 45.3v2.5M110.6 47.8h5.1M113.2 40.2h.1M113.2 45.3h.1M113.2 40.2v5.1M113.2 45.3h2.5M50.3 165.9h.1M50.3 165.9v2.5M67.9 168.4h.1M67.9 171h.1"/>
<path d="M67.9 173.5h.1M67.9 176h.1M67.9 178.5h.1M67.9 168.4h25.1M67.9 171h25.1M67.9 173.5h25.1M67.9 176h25.1M67.9 178.5h25.1M67.9 186.1h.1M67.9 181h.1M67.9 186.1h25.1M67.9 181h25.1"/>
</g>
<circle cx="50.2" cy="168.4" r=".47" fill="#f0f"/>
<circle cx="50.2" cy="168.4" r=".47" fill="none" stroke="#f0f" stroke-width=".21"/>
<path d="M50.3 168.4h.1M50.3 171h.1M50.3 168.4h5M50.3 168.4v5.1M50.3 171h5M50.3 181h.1M50.3 181h5" fill="none" stroke="#800040" stroke-width=".21"/>
<circle cx="50.2" cy="173.5" r=".48" fill="#f0f"/>
<circle cx="50.2" cy="173.5" r=".48" fill="none" stroke="#f0f" stroke-width=".21"/>
<circle cx="50.2" cy="171" r=".48" fill="#f0f"/>
<circle cx="50.2" cy="171" r=".48" fill="none" stroke="#f0f" stroke-width=".21"/>
<path d="M50.3 173.5h.1M50.3 176h.1M50.3 173.5h5M50.3 173.5v5M50.3 176h5" fill="none" stroke="#800040" stroke-width=".21"/>
<circle cx="50.2" cy="178.5" r=".48" fill="#f0f"/>
<circle cx="50.2" cy="178.5" r=".48" fill="none" stroke="#f0f" stroke-width=".21"/>
<circle cx="50.2" cy="176" r=".47" fill="#f0f"/>
<circle cx="50.2" cy="176" r=".47" fill="none" stroke="#f0f" stroke-width=".21"/>
<path d="M50.3 178.5h.1M50.3 178.5h5M50.3 178.5v7.6M50.3 181h.1" fill="none" stroke="#800040" stroke-width=".21"/>
<circle cx="50.2" cy="186" r=".48" fill="#f0f"/>
<circle cx="50.2" cy="186" r=".48" fill="none" stroke="#f0f" stroke-width=".21"/>
<circle cx="50.2" cy="181" r=".47" fill="#f0f"/>
<circle cx="50.2" cy="181" r=".47" fill="none" stroke="#f0f" stroke-width=".21"/>
<g fill="none" stroke="#800040" stroke-width=".21">
<path d="M228.8 105.6h2.5M231.3 105.6h.1M85.5 125.7h.1M85.5 120.7h.1M85.5 125.7h5M85.5 120.7v5M264 145.8h.1M264 143.3v2.5M50.3 186.1h.1M50.3 188.6h.1M50.3 186.1h5M50.3 188.6h5"/>
<path d="M50.3 186.1v2.5M67.9 188.6h.1M67.9 188.6h25.1"/>
</g>
<circle cx="85.4" cy="120.7" r=".49" fill="#f0f"/>
<circle cx="85.4" cy="120.7" r=".49" fill="none" stroke="#f0f" stroke-width=".21"/>
<path d="M196.1 72.9h.1M203.7 67.9h.1M203.7 67.9v5h-7.6M85.5 120.7h.1M85.5 120.7h22.6M103.1 125.7h.1M103.1 125.7h5" fill="none" stroke="#800040" stroke-width=".21"/>
<circle cx="203.6" cy="67.9" r=".48" fill="#f0f"/>
<circle cx="203.6" cy="67.9" r=".48" fill="none" stroke="#f0f" stroke-width=".21"/>
<path d="M173.5 70.4h.1M173.5 72.9h.1M173.5 70.4v2.5M173.5 72.9h10.1M178.5 65.4h.1M178.5 67.9h.1M178.5 67.9h5.1M178.5 65.4v2.5M196.1 67.9h.1M203.7 65.4h.1M203.7 65.4v2.5h-7.6" fill="none" stroke="#800040" stroke-width=".21"/>
<circle cx="264" cy="138.3" r=".47" fill="#f0f"/>
<circle cx="264" cy="138.3" r=".47" fill="none" stroke="#f0f" stroke-width=".21"/>
<circle cx="264" cy="143.3" r=".47" fill="#f0f"/>
<circle cx="264" cy="143.3" r=".47" fill="none" stroke="#f0f" stroke-width=".21"/>
<circle cx="208.7" cy="105.6" r=".48" fill="#f0f"/>
<circle cx="208.7" cy="105.6" r=".48" fill="none" stroke="#f0f" stroke-width=".21"/>
<circle cx="183.5" cy="105.6" r=".48" fill="#f0f"/>
<circle cx="183.5" cy="105.6" r=".48" fill="none" stroke="#f0f" stroke-width=".21"/>
<circle cx="35.2" cy="120.7" r=".49" fill="#f0f"/>
<circle cx="35.2" cy="120.7" r=".49" fill="none" stroke="#f0f" stroke-width=".21"/>
<circle cx="231.3" cy="105.6" r=".47" fill="#f0f"/>
<circle cx="231.3" cy="105.6" r=".47" fill="none" stroke="#f0f" stroke-width=".21"/>
<circle cx="188.5" cy="27.6" r=".48" fill="#f0f"/>
<circle cx="188.5" cy="27.6" r=".48" fill="none" stroke="#f0f" stroke-width=".21"/>
<circle cx="281.6" cy="30.1" r=".47" fill="#f0f"/>
<circle cx="281.6" cy="30.1" r=".47" fill="none" stroke="#f0f" stroke-width=".21"/>
<circle cx="281.6" cy="35.2" r=".48" fill="#f0f"/>
<circle cx="281.6" cy="35.2" r=".48" fill="none" stroke="#f0f" stroke-width=".21"/>
<circle cx="188.5" cy="42.7" r=".47" fill="#f0f"/>
<circle cx="188.5" cy="42.7" r=".47" fill="none" stroke="#f0f" stroke-width=".21"/>
<circle cx="45.2" cy="88" r=".48" fill="#f0f"/>
<circle cx="45.2" cy="88" r=".48" fill="none" stroke="#f0f" stroke-width=".21"/>
<circle cx="140.8" cy="25.1" r=".48" fill="#f0f"/>
<circle cx="140.8" cy="25.1" r=".48" fill="none" stroke="#f0f" stroke-width=".21"/>
<circle cx="123.2" cy="25.1" r=".48" fill="#f0f"/>
<circle cx="123.2" cy="25.1" r=".48" fill="none" stroke="#f0f" stroke-width=".21"/>
<circle cx="50.2" cy="168.4" r=".47" fill="#f0f"/>
<circle cx="50.2" cy="168.4" r=".47" fill="none" stroke="#f0f" stroke-width=".21"/>
<circle cx="50.2" cy="173.5" r=".48" fill="#f0f"/>
<circle cx="50.2" cy="173.5" r=".48" fill="none" stroke="#f0f" stroke-width=".21"/>
<circle cx="50.2" cy="171" r=".48" fill="#f0f"/>
<circle cx="50.2" cy="171" r=".48" fill="none" stroke="#f0f" stroke-width=".21"/>
<circle cx="50.2" cy="178.5" r=".48" fill="#f0f"/>
<circle cx="50.2" cy="178.5" r=".48" fill="none" stroke="#f0f" stroke-width=".21"/>
<circle cx="50.2" cy="176" r=".47" fill="#f0f"/>
<circle cx="50.2" cy="176" r=".47" fill="none" stroke="#f0f" stroke-width=".21"/>
<circle cx="50.2" cy="186" r=".48" fill="#f0f"/>
<circle cx="50.2" cy="186" r=".48" fill="none" stroke="#f0f" stroke-width=".21"/>
<circle cx="50.2" cy="181" r=".47" fill="#f0f"/>
<circle cx="50.2" cy="181" r=".47" fill="none" stroke="#f0f" stroke-width=".21"/>
<circle cx="85.4" cy="120.7" r=".49" fill="#f0f"/>
<circle cx="85.4" cy="120.7" r=".49" fill="none" stroke="#f0f" stroke-width=".21"/>
<circle cx="203.6" cy="67.9" r=".48" fill="#f0f"/>
<circle cx="203.6" cy="67.9" r=".48" fill="none" stroke="#f0f" stroke-width=".21"/>
<g font-size="3.3" fill="#00f">
<text x="62.9" y="20.6">Type 1DX Module Signals</text>
<text x="203.7" y="20.6">Antenna Diversity Switch</text>
<text x="221.3" y="93.5">Antenna</text>
<text x="60.3" y="111.1">Onboard LPO</text>
<text x="62.9" y="158.9">Pull-ups</text>
</g>
<g font-size="3.3">
<text x="218.5" y="183">CYPRESS SEMICONDUCTOR © 2019</text>
<text x="218.5" y="188">PSoC 6 (512K) with CYW4343W Carrier Module</text>
<text x="210.2" y="200.9">630-60566-01</text>
<text x="236.1" y="200.6">AARA</text>
<text x="258.7" y="200.6">RKAD</text>
<text x="283.1" y="200.9">02</text>
</g>
<g font-size="3">
<text x="247.2" y="165.7">CYPRESS SEMICONDUCTOR</text>
<text x="247.2" y="168.8">198 CHAMPION COURT</text>
<text x="247.2" y="171.9">SAN JOSE, CA 95134</text>
<text x="247.2" y="175">(408) 943-2600</text>
</g>
<g font-size="2.8">
<text x="233.3" y="49.1">Antenna Diversity Switch Truth Table</text>
<text x="203.4" y="187.6">SCH Title :</text>
<text x="203.4" y="192.7">Page Title : LBEE5KL1DX Module Signals</text>
</g>
<g font-size="2.8" fill="#400000">
<text x="206.2" y="70.4">Note: VDDUSB is used as this is the only fixed 3.3V rail</text>
<text x="212.4" y="73.2">VBAT is provided as optional</text>
</g>
<g font-size="2.2">
<text x="183.6" y="22.1">VDD_RFSW</text>
<text x="268.5" y="25.9" transform="rotate(-90 268.5 25.9)">G3</text>
<text x="275.8" y="29.6">G1</text>
<text x="102.4" y="32.1">41</text>
<text x="195.6" y="32.1">6</text>
<text x="220.5" y="32.1">1</text>
<text x="260.7" y="32.1">S</text>
<text x="275.8" y="34.6">G2</text>
<text x="51" y="39.7">28</text>
<text x="102.4" y="39.7">14</text>
<text x="195.6" y="37.2">5</text>
<text x="220.5" y="37.2">3</text>
<text x="51" y="44.7">27</text>
<text x="102.4" y="44.7">38</text>
<text x="195.6" y="42.2">4</text>
<text x="220.5" y="42.2">2</text>
<text x="51" y="49.7">20</text>
<text x="51" y="52.2">22</text>
<text x="102.4" y="49.7">39</text>
<text x="200.9" y="49.8">SON6H_0.35mm</text>
<text x="236.3" y="52.5">Anetnna Diversity</text>
<text x="256.5" y="52.5">WL_GPIO_2</text>
<text x="51" y="54.7">24</text>
<text x="51" y="57.3">26</text>
<text x="51" y="59.8">23</text>
<text x="102.4" y="54.7">2</text>
<text x="102.4" y="57.3">3</text>
<text x="102.4" y="59.8">4</text>
<text x="236.3" y="57.4">ANT1 (default)</text>
<text x="261.5" y="57.4">0</text>
<text x="51" y="62.3">25</text>
<text x="102.4" y="62.3">5</text>
<text x="173.5" y="62.4">VDDUSB</text>
<text x="198.6" y="62.4">VDD_RFSW</text>
<text x="236.3" y="62.5">ANT0</text>
<text x="261.5" y="62.5">1</text>
<text x="51" y="67.3">18</text>
<text x="51" y="69.8">17</text>
<text x="102.4" y="67.3">6</text>
<text x="102.4" y="69.8">7</text>
<text x="171" y="67.4">VBAT</text>
<text x="51" y="72.3">15</text>
<text x="102.4" y="72.3">13</text>
<text x="102.4" y="77.4">16</text>
<text x="102.4" y="79.9">11</text>
<text x="102.4" y="82.4">9</text>
<text x="51" y="87.5">37</text>
<text x="102.4" y="84.9">10</text>
<text x="102.4" y="87.5">8</text>
<text x="240.8" y="100">3</text>
<text x="263.3" y="100">2</text>
<text x="240.8" y="105">4</text>
<text x="263.3" y="105">1</text>
<text x="30.1" y="115.2">VDDIO_WL</text>
<text x="54.5" y="120.1">P</text>
<text x="77.2" y="120.1">O</text>
<text x="54.3" y="127.7">G</text>
<text x="77.2" y="127.7">N</text>
<text x="60.3" y="135.1">32.768KHz</text>
<text x="250.9" y="134" transform="rotate(-90 250.9 134)">G3</text>
<text x="258.2" y="137.8">G1</text>
<text x="243.1" y="140.3">S</text>
<text x="258.2" y="142.7">G2</text>
<text x="47.8" y="162.9">VDDIO_WL</text>
<text x="202.4" y="197.1">Size</text>
<text x="210.9" y="197.1">Document Number</text>
<text x="236.1" y="197.1">Drawn By</text>
<text x="258.7" y="197.1">Approved By</text>
<text x="283.9" y="197.1">Rev</text>
<text x="202.9" y="200.4">A4</text>
<text x="203.4" y="204.7">Date:</text>
<text x="214" y="204.7">Thursday, September 26, 2019</text>
<text x="253.7" y="204.7">Sheet</text>
<text x="266.3" y="204.7">6</text>
<text x="271.3" y="204.7">of</text>
<text x="276.9" y="204.7">8</text>
</g>
<g font-size="2.2" fill="#000080">
<text x="56.6" y="27.2">U2B</text>
<text x="125.7" y="24.6">C12</text>
<text x="133.3" y="24.6">8.2pF</text>
<text x="133.3" y="27.2">50V</text>
<text x="173.5" y="27.2">C16</text>
<text x="181" y="27.2">0.1uF</text>
<text x="181" y="29.7">10V</text>
<text x="206.9" y="29.7">U3</text>
<text x="261.5" y="27.2">J2</text>
<text x="125.7" y="32.2">C14</text>
<text x="125.7" y="34.7">TBD</text>
<text x="143.3" y="32.2">C13</text>
<text x="143.3" y="34.7">TBD</text>
<text x="228.8" y="32.2">C17</text>
<text x="236.3" y="32.2">8.2pF</text>
<text x="236.3" y="34.7">50V</text>
<text x="125.7" y="37.2">50V</text>
<text x="143.3" y="37.2">50V</text>
<text x="264" y="39.8">A-1JB</text>
<text x="191.1" y="47.3">C9</text>
<text x="203.7" y="47.3">RTC7608</text>
<text x="191.1" y="49.8">8.2pF</text>
<text x="191.1" y="52.3">50V</text>
<text x="181" y="67.4">R30</text>
<text x="196.1" y="67.4">0 OHM</text>
<text x="108.1" y="77.5">R11</text>
<text x="123.2" y="77.5">0 OHM</text>
<text x="181" y="72.4">R37</text>
<text x="196.1" y="72.4">0 OHM</text>
<text x="25.1" y="87.5">R35</text>
<text x="37.7" y="87.5">0 OHM</text>
<text x="108.1" y="85">R5</text>
<text x="123.2" y="85">0 OHM</text>
<text x="25.1" y="90">R34</text>
<text x="37.7" y="90">0 OHM</text>
<text x="55.3" y="95">LBEE5KL1DX-883</text>
<text x="243.9" y="95">A1</text>
<text x="186.1" y="105.1">C11</text>
<text x="193.6" y="105.1">8.2pF</text>
<text x="193.6" y="107.6">50V</text>
<text x="226.3" y="105.1">1.8nH</text>
<text x="186.1" y="112.6">C10</text>
<text x="243.9" y="112.6">2450AD14A5500T</text>
<text x="57.8" y="117.7">Y2</text>
<text x="186.1" y="115.2">8.2pF</text>
<text x="186.1" y="117.7">50V</text>
<text x="211.2" y="115.2">C15</text>
<text x="211.2" y="117.7">0.3pF</text>
<text x="223.8" y="117.7">2.2nH</text>
<text x="226.3" y="115.2">L2</text>
<text x="274.1" y="115.2">L5</text>
<text x="274.1" y="118.2">1.5nH</text>
<text x="37.7" y="125.2">C34</text>
<text x="88" y="125.2">R36</text>
<text x="100.6" y="125.2">0 OHM</text>
<text x="211.2" y="120.2">200V</text>
<text x="37.7" y="127.8">1uF</text>
<text x="37.7" y="130.3">6.3V</text>
<text x="55.3" y="132.8">SIT1533AI-H4-DCC-32.768E</text>
<text x="243.9" y="135.3">J1</text>
<text x="246.4" y="147.9">A-1JB</text>
<text x="52.8" y="168">R22</text>
<text x="65.4" y="168">47K</text>
<text x="52.8" y="170.5">R24</text>
<text x="52.8" y="173">R21</text>
<text x="65.4" y="170.5">47K</text>
<text x="65.4" y="173">47K</text>
<text x="52.8" y="175.5">R23</text>
<text x="52.8" y="178.1">R20</text>
<text x="65.4" y="175.5">47K</text>
<text x="65.4" y="178.1">47K</text>
<text x="52.8" y="185.6">R25</text>
<text x="52.8" y="180.6">R19</text>
<text x="65.4" y="185.6">4.7K DNI</text>
<text x="65.4" y="180.6">47K DNI</text>
<text x="52.8" y="188.1">R8</text>
<text x="65.4" y="188.1">4.7K DNI</text>
</g>
<g font-size="2.2" fill="#f00">
<text x="111.1" y="24.4">RF_OUT</text>
<text x="143.8" y="24.4">RF_SW_IN</text>
<text x="244.4" y="32.2">ANT0</text>
<text x="15.6" y="40.7">WL_REG_ON</text>
<text x="174" y="42">WL_GPIO_2</text>
<text x="174" y="37">RF_SW_IN</text>
<text x="244.4" y="37">ANT1_ANT2</text>
<text x="11" y="45.8">WL_HOST_WAKE</text>
<text x="118.9" y="45.8">BT_REG_ON</text>
<text x="17.8" y="53.3">SDIO_CMD</text>
<text x="18.6" y="50.8">SDIO_CLK</text>
<text x="118.9" y="48.3">BT_HOST_WAKE</text>
<text x="118.9" y="50.8">BT_DEV_WAKE</text>
<text x="15.8" y="55.8">SDIO_DATA0</text>
<text x="15.8" y="58.3">SDIO_DATA1</text>
<text x="113.9" y="58.3">BT_UART_TXD</text>
<text x="113.9" y="55.8">BT_UART_RXD</text>
<text x="15.8" y="63.4">SDIO_DATA3</text>
<text x="15.8" y="60.9">SDIO_DATA2</text>
<text x="113.9" y="60.9">BT_UART_CTS</text>
<text x="113.9" y="63.4">BT_UART_RTS</text>
<text x="14.1" y="68.4">WL_JTAG_SEL</text>
<text x="35.7" y="69.7">WL_GPIO_2</text>
<text x="118.2" y="68.4">BT_GPIO_3</text>
<text x="118.2" y="70.9">BT_GPIO_4</text>
<text x="17.1" y="73.4">WL_GPIO_4</text>
<text x="118.2" y="73.4">BT_GPIO_5</text>
<text x="136.5" y="78.4">BT_I2S_DO</text>
<text x="136.5" y="81">BT_I2S_CLK</text>
<text x="136.5" y="83.5">BT_I2S_DI</text>
<text x="13.1" y="87.3">LPO_OUT</text>
<text x="136.5" y="88.5">BT_I2S_WS</text>
<text x="136.5" y="86">BT_I2S_DO</text>
<text x="9.3" y="91.3">EXT_LPO</text>
<text x="169" y="104.9">ANT1_ANT2</text>
<text x="204.2" y="105.1">ANT1 L1</text>
<text x="91" y="120">LPO_OUT</text>
<text x="111.4" y="126.2">P6_LPO_IN</text>
<text x="186.6" y="140.3">ANT2</text>
<text x="78.4" y="167.7">SDIO_DATA0</text>
<text x="78.4" y="170.3">SDIO_DATA1</text>
<text x="78.4" y="172.8">SDIO_DATA2</text>
<text x="78.4" y="175.3">SDIO_DATA3</text>
<text x="78.4" y="177.8">SDIO_CMD</text>
<text x="78.4" y="185.3">WL_REG_ON</text>
<text x="78.4" y="180.3">SDIO_CLK</text>
<text x="78.4" y="187.9">BT_REG_ON</text>
</g>
<g font-size="2.2" fill="#004080">
<text x="94.7" y="33.7">ANT</text>
<text x="199.9" y="33.7">VDD</text>
<text x="211.4" y="33.7">OUT1</text>
<text x="56.6" y="41.2">WL_REG_ON</text>
<text x="85.5" y="41.2">BT_REG_ON</text>
<text x="199.9" y="38.7">IN</text>
<text x="211.4" y="38.7">OUT2</text>
<text x="56.6" y="46.3">WL_HOST_WAKE</text>
<text x="80.8" y="46.3">BT_HOST_WAKE</text>
<text x="199.9" y="43.7">VCTL</text>
<text x="212.4" y="43.7">GND</text>
<text x="56.6" y="51.3">SDIO_CLK</text>
<text x="56.6" y="53.8">SDIO_CMD</text>
<text x="82.4" y="51.3">BT_DEV_WAKE</text>
<text x="56.6" y="56.3">SDIO_DATA_0</text>
<text x="56.6" y="58.8">SDIO_DATA_1</text>
<text x="82.8" y="56.3">BT_UART_RXD</text>
<text x="83.1" y="58.8">BT_UART_TXD</text>
<text x="56.6" y="61.3">SDIO_DATA_2</text>
<text x="56.6" y="63.9">SDIO_DATA_3</text>
<text x="80.1" y="61.3">BT_UART_CTS_N</text>
<text x="80.1" y="63.9">BT_UART_RTS_N</text>
<text x="56.6" y="68.9">WL_GPIO_1</text>
<text x="56.6" y="71.4">WL_GPIO_2</text>
<text x="86.9" y="68.9">BT_GPIO_3</text>
<text x="86.9" y="71.4">BT_GPIO_4</text>
<text x="56.6" y="73.9">WL_GPIO_4</text>
<text x="86.9" y="73.9">BT_GPIO_5</text>
<text x="84.3" y="81.4">BT_PCM_CLK</text>
<text x="86.5" y="84">BT_PCM_IN</text>
<text x="87" y="79">BT_I2S_DO</text>
<text x="56.6" y="89">LPO_IN</text>
<text x="82.4" y="89">BT_PCM_SYNC</text>
<text x="83.9" y="86.5">BT_PCM_OUT</text>
<text x="244.4" y="101.3">NC1</text>
<text x="255.7" y="101.6">NC2</text>
<text x="244.4" y="107.6">FEED</text>
<text x="255.7" y="106.4">GND</text>
<text x="59.1" y="121.7">VDD</text>
<text x="69.3" y="121.7">OUT</text>
<text x="59.1" y="129.2">GND</text>
<text x="70.9" y="129.2">NC</text>
</g>
<g font-size="2.2" fill="#00f">
<text x="228.8" y="34.7">DNI</text>
<text x="125.7" y="39.8">DNI</text>
<text x="143.3" y="39.8">DNI</text>
<text x="264" y="42.2">DNI</text>
<text x="196.1" y="74.9">DNI</text>
<text x="123.2" y="87.5">DNI</text>
<text x="37.7" y="92.5">DNI</text>
<text x="186.1" y="120.2">DNI</text>
<text x="246.4" y="150.4">DNI</text>
</g>
<g font-size="1.8">
<text x="31.4" y="1.9">5</text>
<text x="89.2" y="1.9">4</text>
<text x="146.9" y="1.9">3</text>
<text x="204.7" y="1.9">2</text>
<text x="262.5" y="1.9">1</text>
<text x=".6" y="29.4">D</text>
<text x="292.1" y="29.4">D</text>
<text x=".6" y="80.1">C</text>
<text x="292.1" y="80.1">C</text>
<text x=".6" y="130.8">B</text>
<text x="292.1" y="130.8">B</text>
<text x=".6" y="181.4">A</text>
<text x="292.1" y="181.4">A</text>
<text x="31.4" y="207.1">5</text>
<text x="89.2" y="207.1">4</text>
<text x="146.9" y="207.1">3</text>
<text x="204.7" y="207.1">2</text>
<text x="262.5" y="207.1">1</text>
</g>
</svg>
